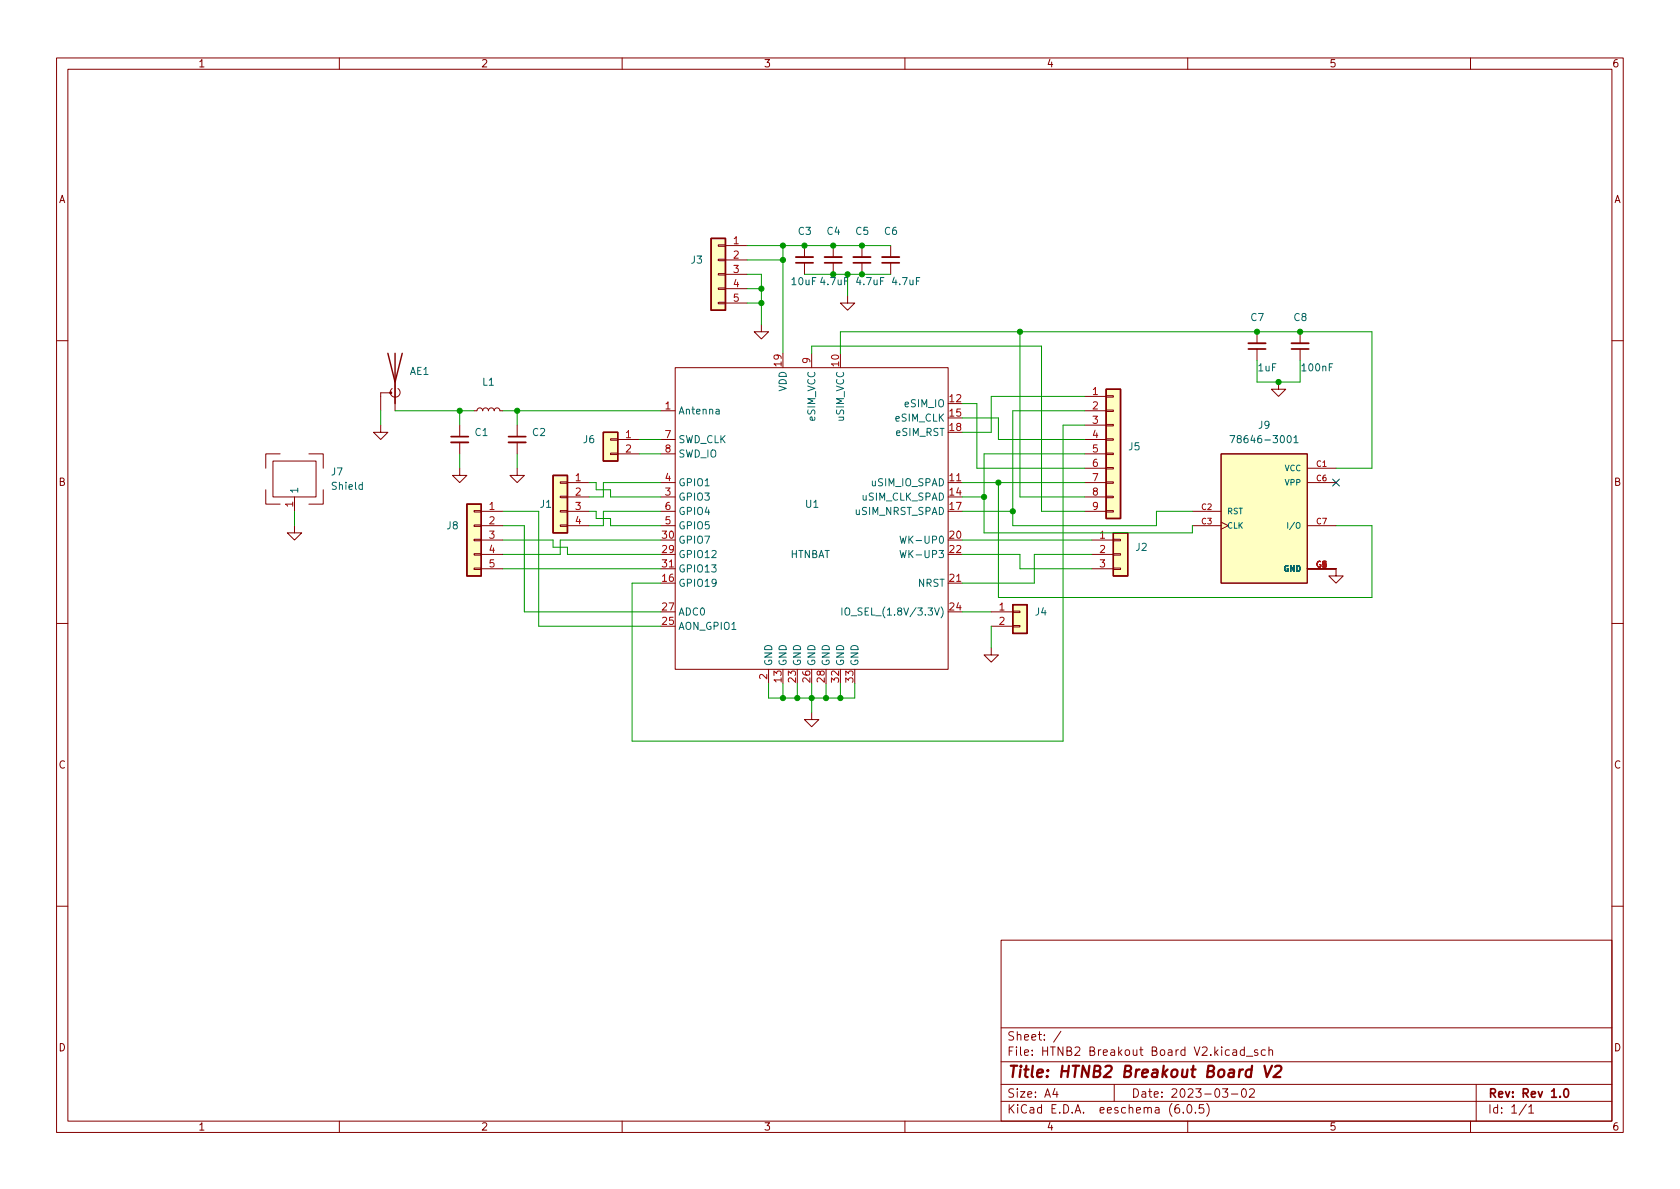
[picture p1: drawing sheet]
<svg xmlns="http://www.w3.org/2000/svg" width="297mm" height="210mm" viewBox="0 0 297 210" stroke-linecap="round" stroke-linejoin="round" font-family="sans-serif">
<g fill="none" stroke="#840000" stroke-width=".18">
<path d="M10 10.2h277v190.1h-277zM12 12.2h273v186.1h-273zM60 10.2v2M110 10.2v2M160 10.2v2M210 10.2v2M260 10.2v2M127 53.5h1.3v.2h-1.3zM127 50.9h1.3v.3h-1.3zM127 48.4h1.3v.2h-1.3zM127 45.8h1.3v.3h-1.3zM127 43.3h1.3v.3h-1.3z"/>
<path d="M128.3 43.4h3.8M128.3 46h3.8M128.3 48.5h3.8M128.3 51h3.8M128.3 53.6h3.8M134.6 57.4v1.3h1.3l-1.3 1.2-1.3-1.2h1.3M142.2 43.4v2.1M142.2 46.5v2M147.3 43.4v2.1M147.3 46.5v2M149.9 52.3v1.3h1.2l-1.2 1.3-1.3-1.3h1.3M152.4 43.4v2.1"/>
<path d="M152.4 46.5v2M157.5 43.4v2.1M157.5 46.5v2M222.2 58.7v2M229.9 58.7v2M10 60.2h2M67.3 75.2v1.2h1.3l-1.3 1.3-1.3-1.3h1.3M69.1 69.5h-1.8v3.1M69.3 68.7a.85 .85 0 0 0-.1 1.3 .85 .85 0 0 0 1.3 0 .85 .85 0 0 0-.1-1.3M69.8 67.6v5M81.3 75.2v2M81.3 78.2v2.1"/>
<path d="M83.8 72.6h.5l.2-.3 .3-.2 .4 .2 .1 .3 .2-.3 .3-.2 .4 .1 .2 .4 .2-.4 .4-.1 .3 .2 .1 .3 .1-.3 .4-.2 .3 .2 .2 .3h.5M91.4 75.2v2M91.4 78.2v2.1M107.9 77.6h1.3v.2h-1.3zM109.2 77.7h3.8M116.8 72.6h2.6M116.8 77.7h2.6M119.4 65h48.2v53.4h-48.2zM143.5 62.5v2.5M191.8 72.6h3.8M191.8 77.7h3.8M191.8 70.1h3.8"/>
<path d="M191.8 75.2h3.8M195.6 77.6h1.2v.2h-1.2zM195.6 75.1h1.2v.2h-1.2zM195.6 72.5h1.2v.3h-1.2zM195.6 70h1.2v.2h-1.2zM222.2 61.7v2M226.1 67.6v1.2h1.2l-1.2 1.3-1.3-1.3h1.3M229.9 61.7v2M285 60.2h2M47 86.6v2.5h2.5M48.3 81.5h7.6v6.4h-7.6zM49.5 80.3h-2.5v2.5"/>
<path d="M52.1 93v1.2h1.2l-1.2 1.3-1.3-1.3h1.3M52.1 87.9v2.5M54.6 80.3h2.5v2.5M57.1 86.6v2.5h-2.5M81.3 82.8v1.3h1.2l-1.2 1.2-1.3-1.2h1.3M83.8 97.9h1.3v.3h-1.3zM83.8 95.4h1.3v.2h-1.3zM83.8 92.8h1.3v.3h-1.3zM83.8 90.3h1.3v.2h-1.3zM85.1 90.4h3.8M85.1 93h3.8M85.1 95.5h3.8"/>
<path d="M85.1 98h3.8M91.4 82.8v1.3h1.3l-1.3 1.2-1.2-1.2h1.2M99.1 92.8h1.2v.3h-1.2zM99.1 90.3h1.2v.2h-1.2zM99.1 87.8h1.2v.2h-1.2zM99.1 85.2h1.2v.3h-1.2zM100.3 90.4h3.8M100.3 93h3.8M100.3 85.3h3.8M100.3 87.9h3.8M107.9 80.1h1.3v.3h-1.3zM109.2 80.3h3.8"/>
<path d="M116.8 90.4h2.6M116.8 93h2.6M116.8 85.3h2.6M116.8 87.9h2.6M116.8 80.3h2.6M167.6 85.3h2.6M191.8 90.4h3.8M191.8 85.3h3.8M191.8 87.9h3.8M191.8 80.3h3.8M191.8 82.8h3.8M193 95.5h3.8"/>
<path d="M193 98h3.8M195.6 90.3h1.2v.2h-1.2zM195.6 87.8h1.2v.2h-1.2zM195.6 85.2h1.2v.3h-1.2zM195.6 82.7h1.2v.2h-1.2zM195.6 80.1h1.2v.3h-1.2zM196.8 97.9h1.3v.3h-1.3zM196.8 95.4h1.3v.2h-1.3zM210.8 90.4h5.1M210.8 93h5.1M215.9 80.3h15.2v22.8h-15.2zM215.9 92.3l1.3 .7-1.3 .6"/>
<path d="M231.1 93h5.1M231.1 85.3h5.1M231.1 82.8h5.1M10 110.2h2M83.8 100.5h1.3v.2h-1.3zM85.1 100.6h3.8M116.8 100.6h2.6M135.9 118.4v2.5M167.6 103.1h2.6M175.3 114.5v1.3h1.2l-1.2 1.3-1.3-1.3h1.3M175.3 108.2h3.8M175.3 110.7h3.8"/>
<path d="M179.1 110.6h1.2v.3h-1.2zM179.1 108.1h1.2v.2h-1.2zM193 100.6h3.8M196.8 100.5h1.3v.2h-1.3zM231.1 100.6h5.1v1.2h1.3l-1.3 1.3-1.3-1.3h1.3M285 110.2h2M143.5 126v1.2h1.3l-1.3 1.3-1.3-1.3h1.3M10 160.2h2M177 166.3h108v32h-108zM285 160.2h2M60 198.3v2M110 198.3v2"/>
<path d="M160 198.3v2M177 194.8h108M177 191.8h108M177 187.8h108M177 181.8h108M186.5 192.5l-.4 1h1M186.9 193v1M187.6 182.4l-1.3 1.9M197 191.8v3M208.4 195.3a.59 .59 0 0 0-.7 .7v.5l.2 .3h.4l.2-.1 .1-.5-.2-.2-.4-.1-.3 .3M209.2 196.7v.1M210 198.3v2"/>
<path d="M210.1 195.4l.1-.1a.81 .81 0 0 1 .6 .7 .81 .81 0 0 1-.3 .8h-.1a.81 .81 0 0 1-.6-.6 .81 .81 0 0 1 .3-.8zM211.4 196.7v.1M212.8 195.3h-.7l-.1 .7 .2-.1 .5 .1 .2 .2-.1 .5-.2 .1-.6-.1M213.4 195.1a1.72 1.72 0 0 1 0 2.3M216.1 192.5h1l-.5 .6 .4 .1v.7l-.2 .1h-.4l-.3-.1M217.7 193.5h1.2M218 185.7h.6v.9M218.6 186l-.5 .1a.29 .29 0 0 0-.2 .2 .29 .29 0 0 0 .2 .3h.5M219.7 192.6l.2-.1a.81 .81 0 0 1 .5 .7 .81 .81 0 0 1-.3 .8h-.1a.81 .81 0 0 1-.6-.6 .81 .81 0 0 1 .3-.8zM220 185.7l-.4-.1-.3 .3v.4l.1 .3h.6M220 185.1v1.5M220.4 186.8h1.1"/>
<path d="M220.9 192.7l.6-.2 .2 .2 .1 .3-.9 1h.9M222.4 185.7l-.4-.1-.2 .2 .1 .3 .5 .1v.4h-.6M223.7 185.7l-.4-.1-.3 .3v.4l.1 .3h.6M224.4 185.8l.2-.2 .3 .1 .1 .9M224.4 185.1v1.5M260 198.3v2M261 191.8v6.5M269.9 195.3l-1.3 1.9M270.3 195.8l.4-.5v1.5M270.3 196.8h.9"/>
</g>
<path d="M140.7 46.5h3.1M145.8 46.5h3M150.9 46.5h3M156 46.5h3M79.8 77.2h3M89.9 77.2h3.1M220.7 61.7h3.1M228.3 61.7h3.1M276.7 192.6l.1-.1a.81 .81 0 0 1 .6 .7 .81 .81 0 0 1-.3 .8h-.1a.82 .82 0 0 1-.6-.6 .82 .82 0 0 1 .3-.8z" fill="none" stroke="#840000" stroke-width=".3"/>
<path d="M223.6 188.5l.4 2 .9-2M225.5 188.7l.3-.2h.4a.45 .45 0 0 1 .3 .5l-.1 .3-1.3 1.2h1.3" fill="none" stroke="#840000" stroke-width=".4"/>
<g fill="#ffffc2" stroke="#ffffc2" stroke-width=".18">
<path d="M82.5 89.1h2.6v12.7h-2.6z"/>
<path d="M125.7 42.2h2.6v12.7h-2.6z"/>
<path d="M179.1 106.9h2.5v5.1h-2.5z"/>
<path d="M97.8 84.1h2.5v10.1h-2.5z"/>
<path d="M106.7 76.4h2.5v5.1h-2.5z"/>
<path d="M195.6 68.8h2.5v22.9h-2.5z"/>
<path d="M196.8 94.2h2.6v7.6h-2.6z"/>
<path d="M215.9 80.3h15.2v22.8h-15.2z"/>
</g>
<path d="M125.7 42.2h2.6v12.7h-2.6zM68.6 62.5l1.2 5.1 1.3-5.1M69.8 62.5v8.9M106.7 76.4h2.5v5.1h-2.5zM195.6 68.8h2.5v22.9h-2.5zM82.5 89.1h2.6v12.7h-2.6zM97.8 84.1h2.5v10.1h-2.5zM196.8 94.2h2.6v7.6h-2.6zM179.1 106.9h2.5v5.1h-2.5z" fill="none" stroke="#840000" stroke-width=".25"/>
<path d="M126.6 72.4h.5l.1 .8M127.2 72.7h-.5l-.1 .2 .1 .3h.5M217.5 77h.8l-.5 1.3M228.8 77.4l.3-.4v1.3M228.8 78.3h.7M159.1 94.8l.3 1.3 .3-.9 .2 .9 .3-1.3M159.1 97.3l.3 1.3 .3-.9 .2 .9 .3-1.3M227.7 92.4v1M148.9 107.5v1.3M149.5 107.7l.2-.2a.43 .43 0 0 1 .5 .4v.4a.42 .42 0 0 1-.4 .5 .42 .42 0 0 1-.4-.5z" fill="none" stroke="#006464" stroke-width=".18"/>
<path d="M140.7 45.5h3.1M145.8 45.5h3M150.9 45.5h3M156 45.5h3M79.8 78.2h3M89.9 78.2h3.1M220.7 60.7h3.1M228.3 60.7h3.1" fill="none" stroke="#840000" stroke-width=".33"/>
<circle cx="69.1" cy="69.5" r=".18" fill="#840000" stroke="#840000" stroke-width=".18"/>
<g fill="none" stroke="#009600" stroke-width=".18">
<path d="M132.1 43.4h25.4M132.1 51h2.5M132.1 48.5h2.5v8.9M132.1 46h6.3M132.1 53.6h2.5M138.4 43.4v19.1M142.2 48.5h15.3M149.9 48.5v3.8M180.3 58.7v29.2h11.5M67.3 72.6v2.6M69.8 72.6h14M81.3 72.6v2.6"/>
<path d="M88.9 72.6h27.9M91.4 72.6v2.6M113 77.7h3.8M143.5 62.5v-1.3h40.6v29.2h7.7M148.6 62.5v-3.8h94v24.1h-6.4M170.2 73.9h6.3v3.8h15.3M170.2 71.4h2.5v11.4h19.1M191.8 75.2h-3.8v55.9h-76.2v-28h5M191.8 72.6h-12.7v20.4h25.4v-2.6h6.3M191.8 70.1h-16.5v6.3h-5.1M222.2 63.7v3.9h7.7v-3.9M52.1 90.4v2.6"/>
<path d="M81.3 80.3v2.5M88.9 90.4h6.3v20.3h21.6M88.9 95.5h8.9v1.3h2.5v1.2h16.5M88.9 93h3.8v15.2h24.1M91.4 80.3v2.5M104.1 85.3h1.3v1.3h2.5v1.3h8.9M104.1 90.4h1.3v1.3h2.5v1.3h8.9M113 80.3h3.8M116.8 85.3h-10.1v2.6h-2.6M116.8 90.4h-10.1v2.6h-2.6M116.8 95.5h-17.7v2.5h-10.2M170.2 87.9h3.8"/>
<path d="M170.2 90.4h8.9M170.2 98h10.1v2.6h12.7M170.2 95.5h22.8M170.2 85.3h21.6M176.5 85.3v20.4h66.1v-12.7h-6.4M191.8 80.3h-17.8v13.9h36.8v-1.2M193 98h-10.1v5.1h-12.7M88.9 100.6h27.9M170.2 108.2h5.1M175.3 110.7v3.8M135.9 120.9v2.5h15.2v-2.5M138.4 120.9v2.5"/>
<path d="M141 120.9v2.5M143.5 120.9v5.1M146 120.9v2.5M148.6 120.9v2.5"/>
</g>
<path d="M235.6 84.7l1.2 1.2M236.8 84.7l-1.2 1.2" fill="none" stroke="#000084" stroke-width=".18"/>
<g fill="#009600" stroke="#009600" stroke-width=".18">
<circle cx="149.9" cy="48.5" r=".46"/>
<circle cx="147.3" cy="48.5" r=".46"/>
<circle cx="147.3" cy="43.4" r=".46"/>
<circle cx="138.4" cy="43.4" r=".46"/>
<circle cx="138.4" cy="46" r=".46"/>
<circle cx="142.2" cy="43.4" r=".46"/>
<circle cx="134.6" cy="53.6" r=".46"/>
<circle cx="134.6" cy="51" r=".46"/>
<circle cx="152.4" cy="43.4" r=".46"/>
<circle cx="138.4" cy="123.4" r=".46"/>
<circle cx="146" cy="123.4" r=".46"/>
<circle cx="148.6" cy="123.4" r=".46"/>
<circle cx="141" cy="123.4" r=".46"/>
<circle cx="143.5" cy="123.4" r=".46"/>
<circle cx="174" cy="87.9" r=".46"/>
<circle cx="179.1" cy="90.4" r=".46"/>
<circle cx="81.3" cy="72.6" r=".46"/>
<circle cx="91.4" cy="72.6" r=".46"/>
<circle cx="229.9" cy="58.7" r=".46"/>
<circle cx="222.2" cy="58.7" r=".46"/>
<circle cx="226.1" cy="67.6" r=".46"/>
<circle cx="152.4" cy="48.5" r=".46"/>
<circle cx="180.3" cy="58.7" r=".46"/>
<circle cx="176.5" cy="85.3" r=".46"/>
</g>
<text font-size="2.8" fill="#840000" x="178" y="190.6">Title: HTNB2 Breakout Board V2</text>
<g font-size="2.1" fill="#840000">
<text x="178" y="184">Sheet: /</text>
<text x="178" y="186.7">File: HTNB2 Breakout Board V2.kicad_sch</text>
<text x="178" y="196.9">KiCad E.D.A. eeschema (6.0.5)</text>
<text x="178" y="194.1">Size: A4</text>
<text x="200" y="194.1">Date: 2023-03-02</text>
<text x="263" y="194.1">Rev: Rev 1.0</text>
<text x="263" y="196.9">Id: 1/1</text>
</g>
<g font-size="1.8" fill="#840000">
<text x="35" y="11.9">1</text>
<text x="85" y="11.9">2</text>
<text x="135" y="11.9">3</text>
<text x="185" y="11.9">4</text>
<text x="235" y="11.9">5</text>
<text x="285" y="11.9">6</text>
<text x="10.3" y="35.9">A</text>
<text x="285.3" y="35.9">A</text>
<text x="10.3" y="85.9">B</text>
<text x="285.3" y="85.9">B</text>
<text x="10.3" y="135.9">C</text>
<text x="285.3" y="135.9">C</text>
<text x="10.3" y="185.9">D</text>
<text x="285.3" y="185.9">D</text>
<text x="35" y="199.9">1</text>
<text x="85" y="199.9">2</text>
<text x="135" y="199.9">3</text>
<text x="185" y="199.9">4</text>
<text x="235" y="199.9">5</text>
<text x="285" y="199.9">6</text>
</g>
<g font-size="1.8" fill="#006464">
<text x="141.2" y="41.5">C3</text>
<text x="146.2" y="41.5">C4</text>
<text x="151.3" y="41.5">C5</text>
<text x="156.4" y="41.5">C6</text>
<text x="122.2" y="46.6">J3</text>
<text x="140" y="50.4">10uF 4.7uF</text>
<text x="151.5" y="50.4">4.7uF</text>
<text x="157.9" y="50.4">4.7uF</text>
<text x="221.2" y="56.8">C7</text>
<text x="228.8" y="56.8">C8</text>
<text x="222.5" y="65.7">1uF</text>
<text x="230.3" y="65.7">100nF</text>
<text x="72.5" y="66.3">AE1</text>
<text x="85.3" y="68.2">L1</text>
<text x="139.1" y="69.3" transform="rotate(-90 139.1 69.3)">VDD</text>
<text x="84" y="77.1">C1</text>
<text x="94.2" y="77.1">C2</text>
<text x="119.9" y="73.3">Antenna</text>
<text x="144.1" y="74.4" transform="rotate(-90 144.1 74.4)">eSIM_VCC</text>
<text x="149.2" y="74.5" transform="rotate(-90 149.2 74.5)">uSIM_VCC</text>
<text x="158.4" y="74.5">eSIM_CLK</text>
<text x="158.5" y="77.1">eSIM_RST</text>
<text x="160.2" y="72">eSIM_IO</text>
<text x="222.5" y="75.8">J9</text>
<text x="103.2" y="78.4">J6</text>
<text x="119.9" y="78.4">SWD_CLK</text>
<text x="119.9" y="80.9">SWD_IO</text>
<text x="199.6" y="79.6">J5</text>
<text x="218.8" y="78.4">78646-3001</text>
<text x="52.7" y="87.4" transform="rotate(-90 52.7 87.4)">1</text>
<text x="58.6" y="84.1">J7</text>
<text x="58.8" y="86.6">Shield</text>
<text x="95.5" y="89.8">J1</text>
<text x="119.9" y="88.5">GPIO3</text>
<text x="119.9" y="86">GPIO1</text>
<text x="142.5" y="89.8">U1</text>
<text x="152.4" y="88.5">uSIM_CLK_SPAD</text>
<text x="154.2" y="86">uSIM_IO_SPAD</text>
<text x="79" y="93.6">J8</text>
<text x="119.9" y="93.6">GPIO5</text>
<text x="119.9" y="91.1">GPIO4</text>
<text x="151.2" y="91.1">uSIM_NRST_SPAD</text>
<text x="119.9" y="98.7">GPIO12</text>
<text x="119.9" y="96.1">GPIO7</text>
<text x="119.9" y="101.2">GPIO13</text>
<text x="139.6" y="98.7">HTNBAT</text>
<text x="160.2" y="96.1">WK-UP0</text>
<text x="160.2" y="98.7">WK-UP3</text>
<text x="200.8" y="97.4">J2</text>
<text x="119.9" y="103.8">GPIO19</text>
<text x="162.3" y="103.8">NRST</text>
<text x="119.9" y="111.4">AON_GPIO1</text>
<text x="119.9" y="108.8">ADC0</text>
<text x="150.9" y="108.8">IO_SEL_(1.8V/3.3V)</text>
<text x="183.1" y="108.8">J4</text>
<text x="136.5" y="117.9" transform="rotate(-90 136.5 117.9)">GND</text>
<text x="139.1" y="117.9" transform="rotate(-90 139.1 117.9)">GND</text>
<text x="141.6" y="117.9" transform="rotate(-90 141.6 117.9)">GND</text>
<text x="144.1" y="117.9" transform="rotate(-90 144.1 117.9)">GND</text>
<text x="146.7" y="117.9" transform="rotate(-90 146.7 117.9)">GND</text>
<text x="149.2" y="117.9" transform="rotate(-90 149.2 117.9)">GND</text>
<text x="151.8" y="117.9" transform="rotate(-90 151.8 117.9)">GND</text>
</g>
<g font-size="1.8" fill="#a90000">
<text x="129.7" y="43.2">1</text>
<text x="129.7" y="45.7">2</text>
<text x="129.7" y="48.3">3</text>
<text x="129.7" y="50.8">4</text>
<text x="129.7" y="53.3">5</text>
<text x="138.2" y="64.7" transform="rotate(-90 138.2 64.7)">19</text>
<text x="143.3" y="64.2" transform="rotate(-90 143.3 64.2)">9</text>
<text x="148.3" y="64.7" transform="rotate(-90 148.3 64.7)">10</text>
<text x="167.9" y="71.1">12</text>
<text x="193.2" y="69.8">1</text>
<text x="110.6" y="77.5">1</text>
<text x="117.6" y="72.4">1</text>
<text x="117.6" y="77.5">7</text>
<text x="167.9" y="73.7">15</text>
<text x="167.9" y="76.2">18</text>
<text x="193.2" y="72.4">2</text>
<text x="193.2" y="74.9">3</text>
<text x="193.2" y="77.5">4</text>
<text x="110.6" y="80">2</text>
<text x="117.6" y="80">8</text>
<text x="193.2" y="80">5</text>
<text x="193.2" y="82.5">6</text>
<text x="51.8" y="89.6" transform="rotate(-90 51.8 89.6)">1</text>
<text x="101.7" y="85.1">1</text>
<text x="101.7" y="87.6">2</text>
<text x="117.6" y="87.6">3</text>
<text x="117.6" y="85.1">4</text>
<text x="167.9" y="85.1">11</text>
<text x="167.9" y="87.6">14</text>
<text x="193.2" y="85.1">7</text>
<text x="193.2" y="87.6">8</text>
<text x="86.5" y="90.2">1</text>
<text x="86.5" y="92.7">2</text>
<text x="86.5" y="95.2">3</text>
<text x="101.7" y="90.2">3</text>
<text x="101.7" y="92.7">4</text>
<text x="117.1" y="95.2">30</text>
<text x="117.6" y="92.7">5</text>
<text x="117.6" y="90.2">6</text>
<text x="167.9" y="90.2">17</text>
<text x="167.9" y="95.2">20</text>
<text x="193.2" y="90.2">9</text>
<text x="194.5" y="95.2">1</text>
<text x="86.5" y="97.8">4</text>
<text x="86.5" y="100.3">5</text>
<text x="117.1" y="97.8">29</text>
<text x="117.1" y="100.3">31</text>
<text x="167.9" y="97.8">22</text>
<text x="194.5" y="97.8">2</text>
<text x="194.5" y="100.3">3</text>
<text x="117.1" y="102.9">16</text>
<text x="117.1" y="107.9">27</text>
<text x="167.9" y="102.9">21</text>
<text x="167.9" y="107.9">24</text>
<text x="176.7" y="107.9">1</text>
<text x="117.1" y="110.5">25</text>
<text x="176.7" y="110.5">2</text>
<text x="135.6" y="120.1" transform="rotate(-90 135.6 120.1)">2</text>
<text x="138.2" y="120.6" transform="rotate(-90 138.2 120.6)">13</text>
<text x="140.7" y="120.6" transform="rotate(-90 140.7 120.6)">23</text>
<text x="143.3" y="120.6" transform="rotate(-90 143.3 120.6)">26</text>
<text x="145.8" y="120.6" transform="rotate(-90 145.8 120.6)">28</text>
<text x="148.3" y="120.6" transform="rotate(-90 148.3 120.6)">32</text>
<text x="150.9" y="120.6" transform="rotate(-90 150.9 120.6)">33</text>
</g>
<g font-size="1.4" fill="#006464">
<text x="227.1" y="83.3">VCC</text>
<text x="227.3" y="85.8">VPP</text>
<text x="216.9" y="90.9">RST</text>
<text x="216.9" y="93.5">CLK</text>
<text x="228.2" y="93.5">I/O</text>
<text x="227" y="101.1">GND</text>
</g>
<g font-size="1.4" fill="#a90000">
<text x="232.8" y="82.5">C1</text>
<text x="232.8" y="85.1">C6</text>
<text x="212.5" y="90.2">C2</text>
<text x="212.5" y="92.7">C3</text>
<text x="232.8" y="92.7">C7</text>
<text x="232.7" y="100.3">G1</text>
<text x="233.8" y="100.3">2</text>
</g>
</svg>
